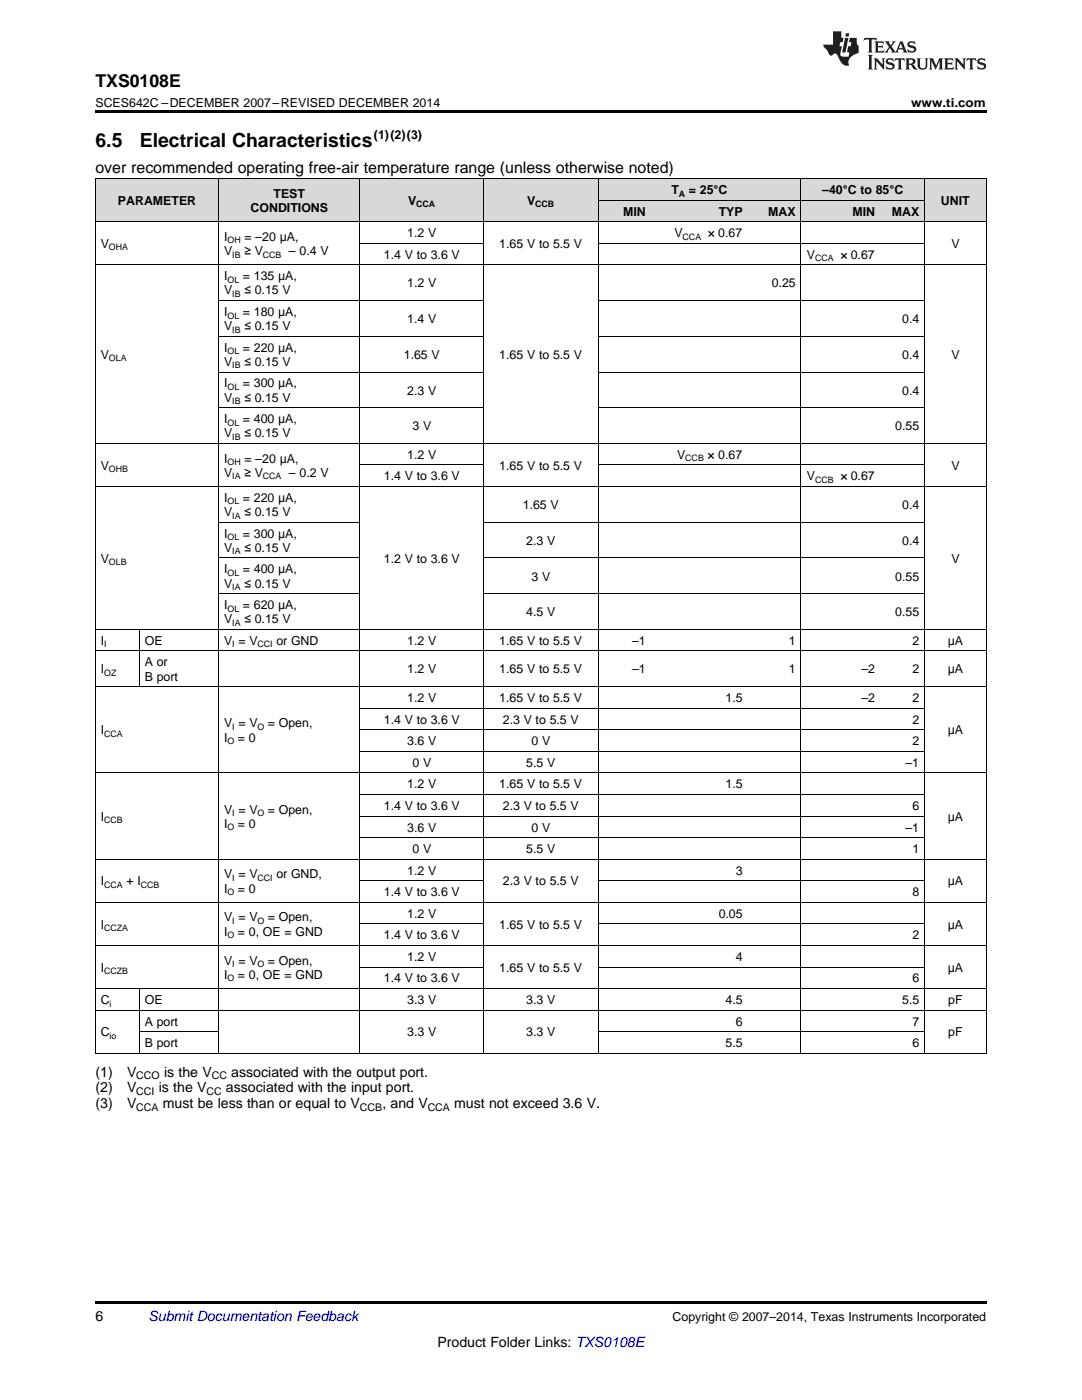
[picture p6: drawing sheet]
<svg xmlns="http://www.w3.org/2000/svg" width="216mm" height="279mm" viewBox="0 0 216 279" stroke-linecap="round" stroke-linejoin="round" font-family="sans-serif">
<g fill="#d8d8d8">
<path d="M19 35.7h8.8v8.6h-8.8z"/>
<path d="M27.8 35.7h15.9v8.6h-15.9z"/>
<path d="M43.7 35.7h28.2v8.6h-28.2z"/>
<path d="M71.9 35.7h24.6v8.6h-24.6z"/>
<path d="M96.5 35.7h22.9v8.6h-22.9z"/>
<path d="M119.4 40h10.5v4.3h-10.5z"/>
<path d="M129.9 40h19.4v4.3h-19.4z"/>
<path d="M149.3 40h10.6v4.3h-10.6z"/>
<path d="M159.9 40h15.8v4.3h-15.8z"/>
<path d="M175.7 40h8.8v4.3h-8.8z"/>
<path d="M184.5 35.7h12.3v8.6h-12.3z"/>
<path d="M119.4 35.7h10.5v4.3h-10.5z"/>
<path d="M129.9 35.7h19.4v4.3h-19.4z"/>
<path d="M149.3 35.7h10.6v4.3h-10.6z"/>
<path d="M159.9 35.7h15.8v4.3h-15.8z"/>
<path d="M175.7 35.7h8.8v4.3h-8.8z"/>
</g>
<g fill="#000">
<path d="M19 22h177.8v.5h-177.8zM19 210.2l.2 .1zM43.6 210.2l.1 .1zM71.8 210.2l.1 .1zM96.4 210.2l.1 .1zM119.3 210.2l.1 .1zM129.8 210.2l.1 .1zM149.2 210.2l.1 .1zM159.8 210.2l.1 .1zM175.6 210.2l.1 .1zM184.4 210.2l.1 .1zM196.7 210.2l.1 .1z"/>
<path d="M19 259.7h177.8v.5h-177.8z"/>
</g>
<g fill="none" stroke="#000" stroke-width=".2">
<path d="M19 35.6h177.8M19.1 35.7v174.6M43.6 35.7v174.6M71.8 35.7v174.6M96.4 35.7v174.6M119.3 35.7v174.6M119.4 40h65.1M159.8 35.7v174.6M184.4 35.7v174.6M196.8 35.7v174.6M19 52.9h177.8M19 44.3h177.8"/>
<path d="M43.7 60h52.8M71.9 48.6h24.6M119.4 60h65.1M119.4 48.6h65.1M43.7 74.2h52.8M43.7 67.1h52.8M119.4 74.2h65.1M119.4 67.1h65.1M19 97.1h177.8M19 88.5h177.8M43.7 81.4h52.8M71.9 92.8h24.6"/>
<path d="M119.4 92.8h65.1M119.4 81.4h65.1M43.7 118.5h28.1M43.7 111.4h28.1M43.7 104.2h28.1M96.5 118.5h88M96.5 111.4h88M96.5 104.2h88M19 137h177.8M19 129.9h177.8M19 125.6h177.8M27.8 125.6v11.5"/>
<path d="M19 154.3h177.8M71.9 158.6h112.6M71.9 149.9h112.6M71.9 145.6h112.6M71.9 141.3h112.6M19 171.5h177.8M71.9 175.8h24.6M71.9 167.2h112.6M71.9 162.9h112.6M119.4 175.8h65.1M19 197.3h177.8M19 188.7h177.8"/>
<path d="M19 180.1h177.8M27.8 197.3v13M71.9 193h24.6M71.9 184.4h24.6M119.4 193h65.1M119.4 184.4h65.1M19 210.2h177.8M19 201.6h177.8M27.8 205.9h15.9M119.4 205.9h65.1"/>
</g>
<g fill="#231f20">
<path d="M172.5 7.6l-.1 .5 .4-.2h.6v.1v2.1l-.2 .4h.9l-.2-.4v-2.1l.1-.1h.5l.5 .2-.2-.5zM174.5 8.3l.2 .3v1.5l-.2 .4h1.8l.2-.6a1.04 1.04 0 0 1-1.3 .2v-.7h.6l.3 .2v-.6l-.3 .2h-.6v-.6l.8-.1 .4 .3-.2-.5zM176.5 8.3l.9 1.1-.9 1.1h.8l-.2-.2 .4-.7 .5 .7-.2 .2h1.5l-.2-.2 .2-.4h.9l.1 .4-.2 .2h1l-.3-.3-.7-1.9h-.5l-.9 2-.8-1 .9-1h-.8l.1 .3-.4 .5-.3-.6 .1-.2zM179.7 8.6l.4 1h-.7zM181.3 8.4a.63 .63 0 0 0-.2 .7 .63 .63 0 0 0 .6 .4l.6 .2 .1 .2a.75 .75 0 0 1-.7 .4 .75 .75 0 0 1-.6-.5l.1 .7 .1-.1a1.11 1.11 0 0 0 1.5-.6 1.13 1.13 0 0 0-1.2-.8l-.1-.4a1.04 1.04 0 0 1 1.2 .2l-.2-.5-.2 .1-.4-.2zM173.2 10.9l.2 .4v2.2l-.2 .4h1l-.3-.4v-2.2l.3-.4zM174.3 11.6l.3 .4v1.5l-.3 .4h.8l-.2-.4v-1.3l1.5 1.7v-1.9l.2-.4h-.7l.2 .4v.9l-1.1-1.3zM177 11.8a.62 .62 0 0 0-.2 .7 .62 .62 0 0 0 .6 .4l.6 .1 .1 .3a.76 .76 0 0 1-.7 .3 .76 .76 0 0 1-.7-.4l.2 .7 .1-.1a1.11 1.11 0 0 0 1.5-.6 1.13 1.13 0 0 0-1.2-.8l-.1-.4a1.04 1.04 0 0 1 1.2 .2l-.2-.6-.2 .1-.5-.1zM178.7 11.6l-.2 .6a.61 .61 0 0 1 .8-.3v1.6l-.2 .4h.9l-.2-.4v-1.6a.63 .63 0 0 1 .7 .3l-.1-.6zM180.6 11.6l.3 .4v1.5l-.3 .4h1l-.2-.2-.1-.8 .6 .2a.76 .76 0 0 0 1.2 .7l-1-1a.58 .58 0 0 0 .6-.5 .58 .58 0 0 0-.5-.6zM181.4 11.9h.1a.45 .45 0 0 1 .5 .1 .45 .45 0 0 1 .1 .5l-.8 .2zM182.9 11.6l.2 .2a2.17 2.17 0 0 0 .3 1.9 .99 .99 0 0 0 1.6-.6v-1.1l.2-.4h-.7l.2 .2a1.92 1.92 0 0 1-.2 1.8 .6 .6 0 0 1-.9-.5v-1.1l.2-.4zM185.4 11.6l.2 .4v1.5l-.2 .4h.7l-.2-.4v-1.4l.8 1.8 .8-1.8v1.4l-.2 .4h.9l-.2-.4v-1.5l.2-.4h-.8l-.6 1.5-.6-1.5zM188.4 11.6l.2 .4v1.5l-.2 .4h1.8l.1-.6a1.04 1.04 0 0 1-1.2 .1v-.6h.5l.4 .2v-.6l-.4 .2h-.5v-.7h.8l.3 .3-.1-.6zM190.5 11.6l.2 .4v1.5l-.2 .4h.7l-.2-.4v-1.3l1.5 1.7v-1.9l.2-.4h-.7l.2 .4v.9l-1.1-1.3zM192.9 11.6l-.1 .6a.61 .61 0 0 1 .7-.3l.1 1.6-.3 .4h1l-.3-.4 .1-1.6a.63 .63 0 0 1 .7 .3l-.1-.6zM195.2 11.8a.62 .62 0 0 0-.2 .7 .62 .62 0 0 0 .6 .4l.6 .1 .1 .3a.76 .76 0 0 1-.7 .3 .76 .76 0 0 1-.6-.4l.1 .7 .1-.1a1.11 1.11 0 0 0 1.6-.6 1.13 1.13 0 0 0-1.3-.8l-.1-.4a1.04 1.04 0 0 1 1.2 .2l-.1-.6-.2 .1-.5-.1z"/>
<path d="M166.2 6.3v2.6h-1.9v.4l.8 .9a.91 .91 0 0 0 1 .8 .56 .56 0 0 1 .5-.3 .56 .56 0 0 1 .5 .3l.4 .8a1.53 1.53 0 0 0 1.9 1.2 1.54 1.54 0 0 1 1-2.1l.9-.3v-1.4a1.52 1.52 0 0 1-.4-1.6h-1.3l-.2 .8h.5l-.2 .8h-.5l-.1 1v.2l.4 .1-.2 .8a1.93 1.93 0 0 1-1.6-.3l.3-1.8h-.5l.2-.8h.4l.2-.8h-.4v-1.3zM168.6 7.6l-.6 2.9h.7l.6-2.9zM168.8 6.6l-.1 .7h.6l.2-.7z"/>
</g>
<g font-size="3.9">
<text x="19" y="29.3">6.5</text>
<text x="27.9" y="29.3">Electrical Characteristics</text>
</g>
<text font-size="3.5" x="19" y="17.3">TXS0108E</text>
<text font-size="3.2" x="19" y="34.4">over recommended operating free-air temperature range (unless otherwise noted)</text>
<g font-size="2.8">
<text x="19" y="214.8">(1)</text>
<text x="25.4" y="214.8">V</text>
<text x="32.7" y="214.8">is the V</text>
<text x="46.1" y="214.8">associated with the output port.</text>
<text x="19" y="218">(2)</text>
<text x="19" y="221.2">(3)</text>
<text x="25.4" y="218">V</text>
<text x="25.4" y="221.2">V</text>
<text x="31.7" y="218">is the V</text>
<text x="32.5" y="221.2">must be less than or equal to V</text>
<text x="45.1" y="218">associated with the input port.</text>
<text x="76.3" y="221.2">, and V</text>
<text x="90.6" y="221.2">must not exceed 3.6 V.</text>
<text x="19" y="263.6">6</text>
<text x="87.3" y="268.9">Product Folder Links: TXS0108E</text>
</g>
<text font-size="2.8" fill="#0000c8" x="29.6" y="263.6">Submit Documentation Feedback</text>
<g font-size="2.5">
<text x="19" y="21.4">SCES642C –DECEMBER 2007–REVISED DECEMBER 2014</text>
<text x="181.8" y="21.4">www.ti.com</text>
<text x="74.6" y="27.7">(1)(2)(3)</text>
<text x="23.5" y="40.9">PARAMETER</text>
<text x="54.6" y="39.5">TEST</text>
<text x="81.4" y="40.9">V</text>
<text x="105.2" y="40.9">V</text>
<text x="134" y="38.7">T</text>
<text x="137.5" y="38.7">= 25°C</text>
<text x="164.1" y="38.7">–40°C to 85°C</text>
<text x="187.7" y="40.9">UNIT</text>
<text x="50" y="42.3">CONDITIONS</text>
<text x="81.2" y="47.3">1.2 V</text>
<text x="124.4" y="43">MIN</text>
<text x="134.6" y="47.3">V</text>
<text x="141.3" y="47.3">× 0.67</text>
<text x="143.4" y="43">TYP</text>
<text x="153.3" y="43">MAX</text>
<text x="170.1" y="43">MIN</text>
<text x="177.9" y="43">MAX</text>
<text x="20.1" y="49.5">V</text>
<text x="44.7" y="48.1">I</text>
<text x="44.7" y="50.9">V</text>
<text x="48.8" y="50.9">≥ V</text>
<text x="48.8" y="48.1">= –20 μA,</text>
<text x="57.6" y="50.9">– 0.4 V</text>
<text x="76.6" y="51.6">1.4 V to 3.6 V</text>
<text x="99.6" y="49.5">1.65 V to 5.5 V</text>
<text x="161" y="51.6">V</text>
<text x="167.7" y="51.6">× 0.67</text>
<text x="189.8" y="49.5">V</text>
<text x="44.7" y="56">I</text>
<text x="44.7" y="58.8">V</text>
<text x="48.5" y="56">= 135 μA,</text>
<text x="48.8" y="58.8">≤ 0.15 V</text>
<text x="81.2" y="57.4">1.2 V</text>
<text x="154" y="57.4">0.25</text>
<text x="44.7" y="63.1">I</text>
<text x="44.7" y="65.9">V</text>
<text x="48.5" y="63.1">= 180 μA,</text>
<text x="48.8" y="65.9">≤ 0.15 V</text>
<text x="81.2" y="64.5">1.4 V</text>
<text x="180" y="64.5">0.4</text>
<text x="20.1" y="71.6">V</text>
<text x="44.7" y="70.2">I</text>
<text x="48.5" y="70.2">= 220 μA,</text>
<text x="80.6" y="71.6">1.65 V</text>
<text x="99.6" y="71.6">1.65 V to 5.5 V</text>
<text x="180" y="71.6">0.4</text>
<text x="189.8" y="71.6">V</text>
<text x="44.7" y="73">V</text>
<text x="44.7" y="77.3">I</text>
<text x="48.5" y="77.3">= 300 μA,</text>
<text x="48.8" y="73">≤ 0.15 V</text>
<text x="44.7" y="80.2">V</text>
<text x="48.8" y="80.2">≤ 0.15 V</text>
<text x="81.2" y="78.7">2.3 V</text>
<text x="180" y="78.7">0.4</text>
<text x="44.7" y="84.5">I</text>
<text x="44.7" y="87.3">V</text>
<text x="48.5" y="84.5">= 400 μA,</text>
<text x="48.8" y="87.3">≤ 0.15 V</text>
<text x="82.3" y="85.9">3 V</text>
<text x="178.6" y="85.9">0.55</text>
<text x="20.1" y="93.7">V</text>
<text x="44.7" y="92.3">I</text>
<text x="44.7" y="95.1">V</text>
<text x="48.8" y="95.1">≥ V</text>
<text x="48.8" y="92.3">= –20 μA,</text>
<text x="57.6" y="95.1">– 0.2 V</text>
<text x="76.6" y="95.9">1.4 V to 3.6 V</text>
<text x="81.2" y="91.6">1.2 V</text>
<text x="99.6" y="93.7">1.65 V to 5.5 V</text>
<text x="135.1" y="91.6">V</text>
<text x="141.2" y="91.6">× 0.67</text>
<text x="161" y="95.9">V</text>
<text x="167.7" y="95.9">× 0.67</text>
<text x="189.8" y="93.7">V</text>
<text x="44.7" y="100.2">I</text>
<text x="48.5" y="100.2">= 220 μA,</text>
<text x="104.3" y="101.6">1.65 V</text>
<text x="180" y="101.6">0.4</text>
<text x="44.7" y="103">V</text>
<text x="44.7" y="107.3">I</text>
<text x="48.5" y="107.3">= 300 μA,</text>
<text x="48.8" y="103">≤ 0.15 V</text>
<text x="20.1" y="112.3">V</text>
<text x="44.7" y="110.1">V</text>
<text x="48.8" y="110.1">≤ 0.15 V</text>
<text x="76.6" y="112.3">1.2 V to 3.6 V</text>
<text x="105" y="108.7">2.3 V</text>
<text x="180" y="108.7">0.4</text>
<text x="189.8" y="112.3">V</text>
<text x="44.7" y="114.4">I</text>
<text x="44.7" y="117.3">V</text>
<text x="48.5" y="114.4">= 400 μA,</text>
<text x="48.8" y="117.3">≤ 0.15 V</text>
<text x="106" y="115.9">3 V</text>
<text x="178.6" y="115.9">0.55</text>
<text x="44.7" y="121.6">I</text>
<text x="44.7" y="124.4">V</text>
<text x="48.5" y="121.6">= 620 μA,</text>
<text x="48.8" y="124.4">≤ 0.15 V</text>
<text x="105" y="123">4.5 V</text>
<text x="178.6" y="123">0.55</text>
<text x="20.1" y="128.7">I</text>
<text x="28.9" y="128.7">OE</text>
<text x="44.7" y="128.7">V = V</text>
<text x="55.1" y="128.7">or GND</text>
<text x="81.2" y="128.7">1.2 V</text>
<text x="99.6" y="128.7">1.65 V to 5.5 V</text>
<text x="126.1" y="128.7">–1</text>
<text x="157.4" y="128.7">1</text>
<text x="182.1" y="128.7">2</text>
<text x="189.1" y="128.7">μA</text>
<text x="20.1" y="134.4">I</text>
<text x="28.9" y="133">A or</text>
<text x="28.9" y="135.8">B port</text>
<text x="81.2" y="134.4">1.2 V</text>
<text x="99.6" y="134.4">1.65 V to 5.5 V</text>
<text x="126.1" y="134.4">–1</text>
<text x="157.4" y="134.4">1</text>
<text x="171.9" y="134.4">–2</text>
<text x="182.1" y="134.4">2</text>
<text x="189.1" y="134.4">μA</text>
<text x="81.2" y="140.1">1.2 V</text>
<text x="99.6" y="140.1">1.65 V to 5.5 V</text>
<text x="144.8" y="140.1">1.5</text>
<text x="171.9" y="140.1">–2</text>
<text x="182.1" y="140.1">2</text>
<text x="20.1" y="146.6">I</text>
<text x="44.7" y="145.2">V = V</text>
<text x="44.7" y="148">I</text>
<text x="47.5" y="148">= 0</text>
<text x="53.4" y="145.2">= Open,</text>
<text x="76.6" y="144.4">1.4 V to 3.6 V</text>
<text x="81.2" y="148.7">3.6 V</text>
<text x="100.3" y="144.4">2.3 V to 5.5 V</text>
<text x="106" y="148.7">0 V</text>
<text x="182.1" y="144.4">2</text>
<text x="182.1" y="148.7">2</text>
<text x="189.1" y="146.6">μA</text>
<text x="82.3" y="153">0 V</text>
<text x="105" y="153">5.5 V</text>
<text x="180.7" y="153">–1</text>
<text x="76.6" y="161.6">1.4 V to 3.6 V</text>
<text x="81.2" y="157.3">1.2 V</text>
<text x="99.6" y="157.3">1.65 V to 5.5 V</text>
<text x="100.3" y="161.6">2.3 V to 5.5 V</text>
<text x="144.8" y="157.3">1.5</text>
<text x="182.1" y="161.6">6</text>
<text x="20.1" y="163.8">I</text>
<text x="44.7" y="162.4">V = V</text>
<text x="44.7" y="165.2">I</text>
<text x="47.5" y="165.2">= 0</text>
<text x="53.4" y="162.4">= Open,</text>
<text x="81.2" y="165.9">3.6 V</text>
<text x="106" y="165.9">0 V</text>
<text x="180.7" y="165.9">–1</text>
<text x="189.1" y="163.8">μA</text>
<text x="82.3" y="170.3">0 V</text>
<text x="105" y="170.3">5.5 V</text>
<text x="182.1" y="170.3">1</text>
<text x="20.1" y="176.7">I</text>
<text x="25.2" y="176.7">+ I</text>
<text x="44.7" y="175.3">V = V</text>
<text x="44.7" y="178.1">I</text>
<text x="47.5" y="178.1">= 0</text>
<text x="55.1" y="175.3">or GND,</text>
<text x="76.6" y="178.9">1.4 V to 3.6 V</text>
<text x="81.2" y="174.6">1.2 V</text>
<text x="100.3" y="176.7">2.3 V to 5.5 V</text>
<text x="146.8" y="174.6">3</text>
<text x="182.1" y="178.9">8</text>
<text x="189.1" y="176.7">μA</text>
<text x="20.1" y="185.3">I</text>
<text x="44.7" y="183.9">V = V</text>
<text x="53.4" y="183.9">= Open,</text>
<text x="81.2" y="183.2">1.2 V</text>
<text x="99.6" y="185.3">1.65 V to 5.5 V</text>
<text x="143.4" y="183.2">0.05</text>
<text x="189.1" y="185.3">μA</text>
<text x="44.7" y="186.7">I</text>
<text x="47.5" y="186.7">= 0, OE = GND</text>
<text x="76.6" y="187.5">1.4 V to 3.6 V</text>
<text x="81.2" y="191.8">1.2 V</text>
<text x="146.8" y="191.8">4</text>
<text x="182.1" y="187.5">2</text>
<text x="20.1" y="193.9">I</text>
<text x="44.7" y="192.5">V = V</text>
<text x="44.7" y="195.3">I</text>
<text x="47.5" y="195.3">= 0, OE = GND</text>
<text x="53.4" y="192.5">= Open,</text>
<text x="76.6" y="196.1">1.4 V to 3.6 V</text>
<text x="99.6" y="193.9">1.65 V to 5.5 V</text>
<text x="182.1" y="196.1">6</text>
<text x="189.1" y="193.9">μA</text>
<text x="20.1" y="200.4">C</text>
<text x="28.9" y="200.4">OE</text>
<text x="81.2" y="200.4">3.3 V</text>
<text x="105" y="200.4">3.3 V</text>
<text x="144.8" y="200.4">4.5</text>
<text x="180" y="200.4">5.5</text>
<text x="189.2" y="200.4">pF</text>
<text x="20.1" y="206.8">C</text>
<text x="28.9" y="204.7">A port</text>
<text x="28.9" y="209">B port</text>
<text x="81.2" y="206.8">3.3 V</text>
<text x="105" y="206.8">3.3 V</text>
<text x="144.8" y="209">5.5</text>
<text x="146.8" y="204.7">6</text>
<text x="182.1" y="204.7">7</text>
<text x="182.1" y="209">6</text>
<text x="189.2" y="206.8">pF</text>
<text x="134.2" y="263.6">Copyright © 2007–2014, Texas Instruments Incorporated</text>
</g>
<g font-size="2.1">
<text x="27.2" y="215.4">CCO</text>
<text x="42.3" y="215.4">CC</text>
<text x="27.2" y="218.6">CCI</text>
<text x="27.2" y="221.8">CCA</text>
<text x="41.2" y="218.6">CC</text>
<text x="71.8" y="221.8">CCB</text>
<text x="85.3" y="221.8">CCA</text>
</g>
<g font-size="1.8">
<text x="83" y="41.4">CCA</text>
<text x="106.8" y="41.4">CCB</text>
<text x="135.5" y="39.2">A</text>
<text x="136.2" y="47.8">CCA</text>
<text x="21.7" y="50">OHA</text>
<text x="45.4" y="48.6">OH</text>
<text x="46.4" y="51.4">IB</text>
<text x="52.5" y="51.4">CCB</text>
<text x="162.6" y="52.1">CCA</text>
<text x="45.4" y="56.4">OL</text>
<text x="46.4" y="59.3">IB</text>
<text x="45.4" y="63.6">OL</text>
<text x="45.4" y="70.7">OL</text>
<text x="46.4" y="66.4">IB</text>
<text x="21.7" y="72.1">OLA</text>
<text x="45.4" y="77.8">OL</text>
<text x="46.4" y="73.5">IB</text>
<text x="46.4" y="80.6">IB</text>
<text x="45.4" y="84.9">OL</text>
<text x="46.4" y="87.8">IB</text>
<text x="21.7" y="94.2">OHB</text>
<text x="45.4" y="92.8">OH</text>
<text x="46.4" y="95.6">IA</text>
<text x="52.5" y="95.6">CCA</text>
<text x="136.7" y="92.1">CCB</text>
<text x="45.4" y="100.7">OL</text>
<text x="162.6" y="96.4">CCB</text>
<text x="45.4" y="107.8">OL</text>
<text x="46.4" y="103.5">IA</text>
<text x="21.7" y="112.8">OLB</text>
<text x="46.4" y="110.6">IA</text>
<text x="45.4" y="114.9">OL</text>
<text x="46.4" y="117.8">IA</text>
<text x="45.4" y="122.1">OL</text>
<text x="46.4" y="124.9">IA</text>
<text x="20.8" y="129.2">I</text>
<text x="46.4" y="129.2">I</text>
<text x="51.4" y="129.2">CCI</text>
<text x="20.8" y="134.9">OZ</text>
<text x="20.8" y="147.1">CCA</text>
<text x="45.4" y="148.5">O</text>
<text x="46.4" y="145.7">I</text>
<text x="51.4" y="145.7">O</text>
<text x="20.8" y="164.3">CCB</text>
<text x="45.4" y="165.7">O</text>
<text x="46.4" y="162.9">I</text>
<text x="51.4" y="162.9">O</text>
<text x="20.8" y="177.2">CCA</text>
<text x="28.1" y="177.2">CCB</text>
<text x="45.4" y="178.6">O</text>
<text x="46.4" y="175.8">I</text>
<text x="51.4" y="175.8">CCI</text>
<text x="20.8" y="185.8">CCZA</text>
<text x="46.4" y="184.4">I</text>
<text x="51.4" y="184.4">O</text>
<text x="45.4" y="187.2">O</text>
<text x="20.8" y="194.4">CCZB</text>
<text x="45.4" y="195.8">O</text>
<text x="46.4" y="193">I</text>
<text x="51.4" y="193">O</text>
<text x="21.9" y="200.9">i</text>
<text x="21.9" y="207.3">io</text>
</g>
</svg>
